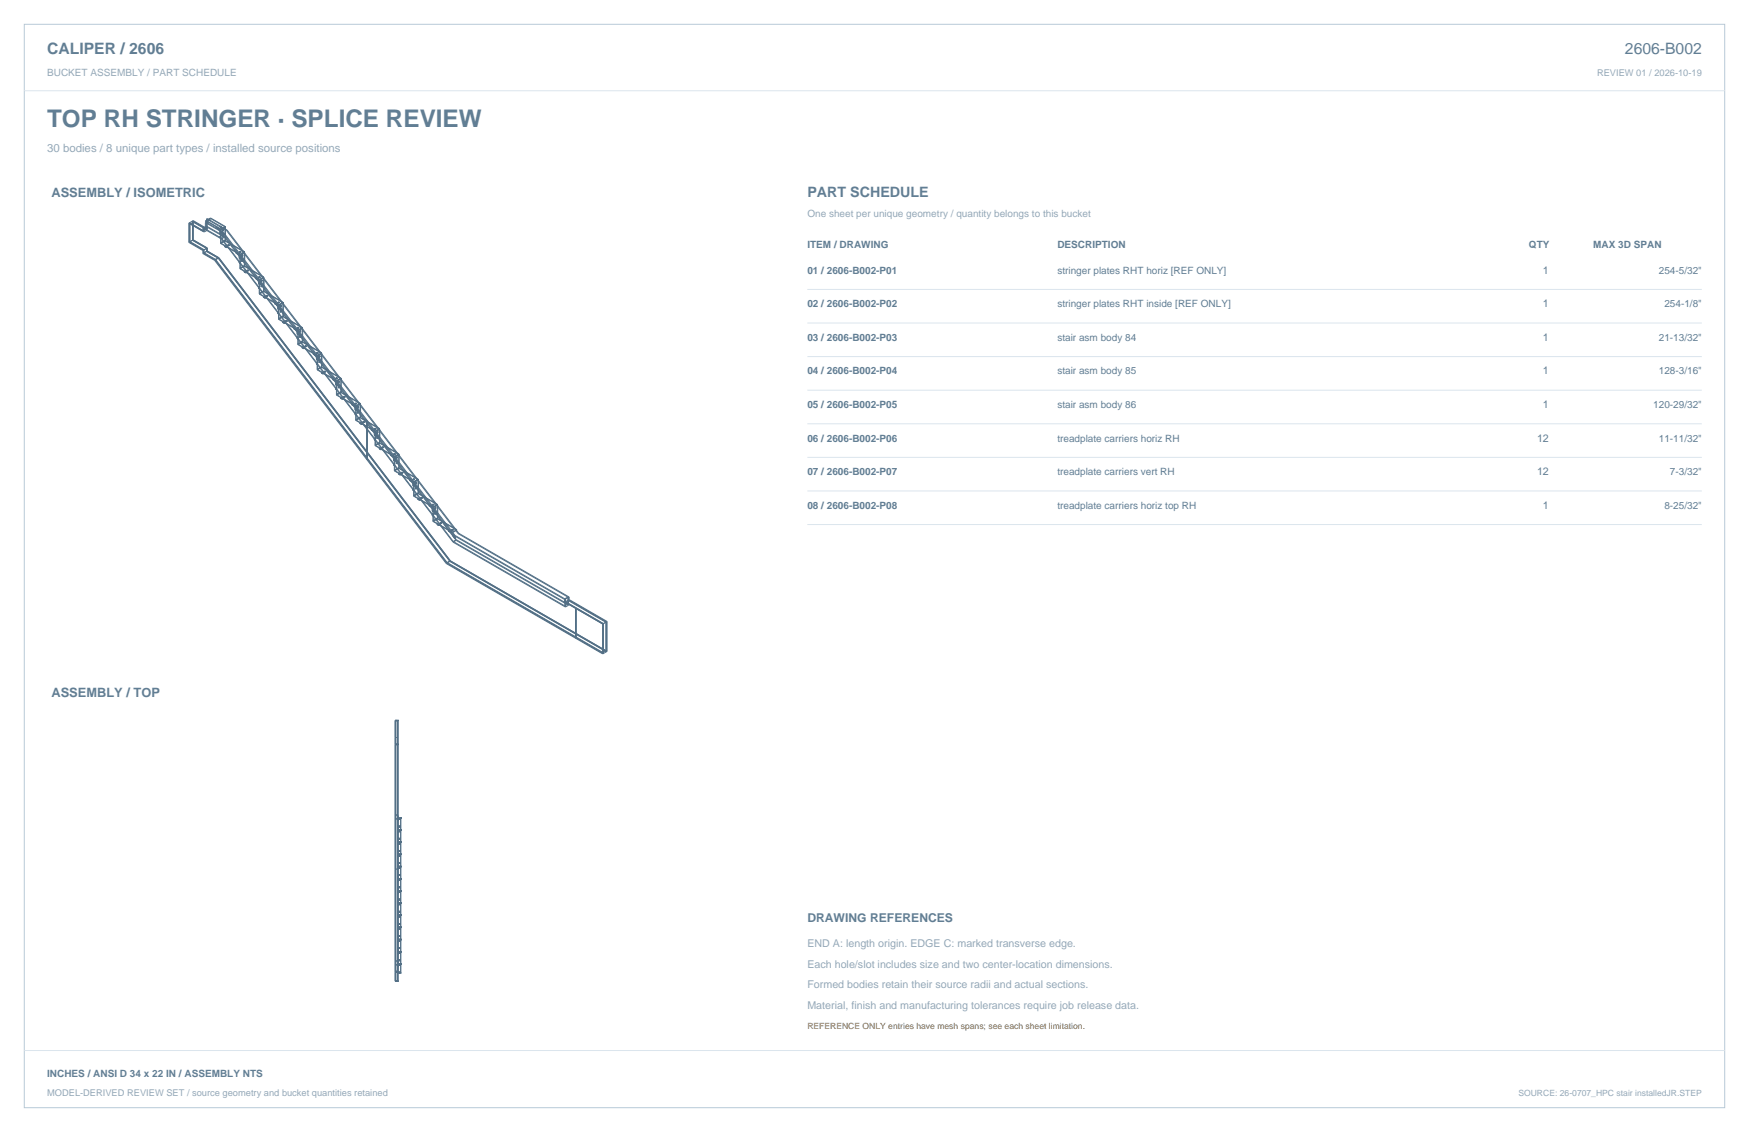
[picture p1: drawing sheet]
<svg xmlns="http://www.w3.org/2000/svg" width="864mm" height="559mm" viewBox="0 0 864 559" stroke-linecap="round" stroke-linejoin="round" font-family="sans-serif">
<path d="M12 12h840v535h-840z" fill="none" stroke="#b8cad8" stroke-width=".49"/>
<path d="M12 45h840M399 143h441M399 159h441M399 176h441M399 193h441M399 209h441M399 226h441M399 242h441M399 259h441M12 519h840" fill="none" stroke="#dbe5ed" stroke-width=".49"/>
<g fill="none" stroke="#536f85" stroke-width=".49">
<path d="M93 110l8 5M93 110v10M93 120l7 4M94 110v9M94 119l6 4M94 110l6 4M94 119l-1 1M94 110h-1M95 118l-1 1M95 109l-1 1M95 109l7 4-2 1M95 109v9"/>
<path d="M95 118l7 4M100 113l9 5M100 113v1M100 112v2M100 112h2l9 5M100 112v1M101 115l1-1v-5v4l-7-4v10l7 4v1l6 3M101 115v-2l1-1 9 5M101 110l9 5M101 110v3M101 109l8 4M101 109l1 1"/>
<path d="M101 109h.1M102 110h-1M102 110l8 5M102 110v3M102 108v1M102 108l10 6M102 108h.1M102 109l7 4M103 108v1M103 109h.1M103 108h.1M103 108h1"/>
<path d="M104 109h.1M104 108v1M104 108h.1M104 109h-1M104 108l7 4M104 108l-3 1M107 112l1 1M107 112h.1M108 113h.1M109 117h.1M109 117v1v-1M109 114v1"/>
<path d="M109 115h.1M109 112h.1M109 113v7M109 115l1 1M109 113v7l2-1M109 118l115 150M109 118l-14-8-1 1v8l7 4v2l5 3M109 118l115 149M110 114l71 94M110 114l-1 1M110 114h.1M110 116v1"/>
<path d="M110 116h.1M110 113v1M110 113h.1M110 117h.1M110 115l71 93M111 117l114 150M111 117l-2 1M111 119l-2 1M111 119h.1M111 119l-2 1 10 6M111 112h.1M111 112l-2 1"/>
<path d="M111 117l114 149M111 119l10 5M111 112v6M111 112l-2 2M111 118v1M111 112v7M112 114l114 149M112 114h.1M112 114l115 149M100 124v1M100 125l6 4M100 123v2"/>
<path d="M100 125l6 3 115 150M100 125h.1M100 123v1M102 124l-2 1M102 122l-2 1M102 122v2M102 124l6 3M106 129l75 98M106 128l2-1 114 150M106 128l115 150M108 127l-2 2M108 127l114 150"/>
<path d="M109 120l10 6 2-1M111 122h1M111 122h.1M112 122h.1M112 121h1M113 121h-1M113 121h.1M117 125l1 1M117 125h.1M118 126h.1M118 126v2M118 129v1"/>
<path d="M118 130h1zM118 128h1zM118 126h1zM118 124h.1M118 124v1M118 125h.1M118 125h1M118 124h1M118 129h.1M118 133l10 5M119 124h.1M119 124v1"/>
<path d="M119 124h-1M119 126v7l2-2M119 127l1 2M119 125h.1M119 127h.1M119 126h1M119 129h1M119 126h.1M119 129h.1M119 128l1 1M119 128v1M120 126h-1"/>
<path d="M120 128h-1M120 126h.1M120 129h.1M120 128h.1M120 126v1M120 128v1M120 125l-2 1v7M120 131h1M120 131l-2 1 10 6M120 125h1M120 132l-2 1M120 125h.1"/>
<path d="M120 131h.1M120 131v1M120 132h.1M121 125h-1M121 125h.1M121 131h-1M121 134v1M121 134h.1M121 124v7M121 124l-2 2M121 124h.1M121 131l-1 1"/>
<path d="M121 131h.1M121 131l9 6M121 131v1M121 132h.1M121 132l9 5M121 125v6M122 133h.1M122 134h.1M122 133v1M122 133l1 1M122 133h1M123 134h-1"/>
<path d="M123 133v1M123 133h.1M123 134h.1M126 137l1 1M126 137h.1M127 138h.1M128 139h.1M128 139v1M128 137h.1M128 138v7l2-1M129 139l-1 1M129 139h.1"/>
<path d="M129 138v1M129 138h.1M129 138l1 1M129 138h1M130 138h.1M130 139h-1M130 139h.1M130 138v1M130 137l-2 1v7M130 137h.1M130 137l-2 1M130 137v6"/>
<path d="M130 137v7M128 142h.1M128 140h.1M128 145l10 6M129 141h.1M129 141v1M129 141h1M129 142h.1M130 141h.1M130 141h-1M130 144h.1M130 144l-2 1 10 5"/>
<path d="M130 144l-2 1M130 146l1 1M130 147h1M130 146v1M130 144l10 5M130 143v1M130 143h.1M131 147h.1M132 146h.1M136 150h1M136 150h.1M136 150l1 1"/>
<path d="M137 150v1M137 151v2M137 154v1M137 154h.1M137 155h.1M137 151h.1M137 153h.1M137 149h.1M137 149v1M137 150h.1M137 150h1M137 149h1"/>
<path d="M138 151h-1M138 158l9 5M138 149h-1M138 150h.1M138 149h.1M138 149v1M138 150v8M138 151v6l2-1M138 152h.1M138 152l1 1M138 151h.1M138 154h.1"/>
<path d="M138 154h1M138 151h1M139 151h.1M139 151h-1M139 153l-1 1M139 154h.1M139 153v1M139 153h.1M139 156l10 6M139 156l-1 1 9 6M139 150h1M139 150l-1 1"/>
<path d="M139 156h.1M139 156l-1 2M140 149l-1 1M140 156h-1M140 149h.1M140 156h.1M140 159h.1M140 159v1M140 149v7M140 150l-2 1M140 149l-2 1M140 149v1"/>
<path d="M140 150h.1M140 156l9 6M140 150v6M141 158v1M141 158h.1M141 159h.1M141 158h1M142 159h-1M142 158v1M142 158h.1M142 159h.1M145 162l1 1"/>
<path d="M145 162h.1M146 163h.1M147 167v-1zM147 164v1M147 167h.1M147 165h.1M147 162h.1M147 163v1M147 170l10 6v6l2-1M147 161v1M147 161h.1M147 163v7l2-1"/>
<path d="M147 164h.1M147 164l2 2M148 166h.1M148 164h.1M148 163v1M148 163l1 1M148 166h1M148 163h.1M148 166v1M148 163h1M149 166h-1M149 164h-1"/>
<path d="M149 166h.1M149 164h.1M149 163h.1M149 163v1M149 162l-2 1v7M149 169l-2 1 10 5M149 169h.1M149 162h.1M149 169l-2 1M149 171l1 1M149 171v1M149 172h1"/>
<path d="M149 162v6M149 162l-2 1M149 168v1M149 162l-2 2M149 168l10 6M149 168h.1M149 169l10 6M150 172h.1M151 171h.1M155 175h1M155 175l1 1M155 175h.1"/>
<path d="M156 175v1M156 179h.1M156 176v2M156 179v1M156 180h.1M156 176h.1M156 178h.1M156 174h.1M156 174v1M156 175h.1M156 175h1M156 174h1"/>
<path d="M157 174h-1M157 175h.1M157 174h.1M157 174v1M157 175v8M157 177l1 1M157 179h1M157 179h.1M157 176h.1M157 176h1M157 178l1 1M157 178v1"/>
<path d="M158 178v1M158 176h-1M158 178h-1M158 179h.1M158 176h.1M158 178h.1M159 174v1M159 174l-2 2 2-1M159 174h.1M159 174l-2 1M159 174v7M159 175h.1"/>
<path d="M159 175v6M157 183l9 5M159 181l-2 1 9 6v7M159 181h.1M159 181l-2 2M159 181l9 5M159 184h.1M159 184l1 1M159 181l9 6M160 185h.1M160 183h.1M160 183v1"/>
<path d="M160 184h.1M160 184h1M160 183h1M161 183v1M161 183h.1M161 184h.1M164 187l1 1M164 187h.1M165 188h.1M166 188v1M166 188v2M166 191v1"/>
<path d="M166 190h.1M166 192h.1M166 187h.1M166 186v1M166 189v1M166 186h.1M166 195l10 6 2-1M166 188h.1M166 188v7l2-1M166 187h1M166 186l1 1M167 187h-1"/>
<path d="M167 187h.1M167 189l1 2M167 189h.1M167 191h.1M167 188v1M167 188l1 1M167 191h1M167 188h.1M167 188h1M168 188h-1M168 191h-1M168 189h-1"/>
<path d="M168 188h.1M168 191h.1M168 189h.1M168 188v1M168 194l-2 1 10 5M168 194h.1M168 194l-2 1M168 187h1M168 194l10 5M168 187h.1M168 197h1M168 196h.1"/>
<path d="M168 196v1M168 187l-2 1M168 186v7M168 186v1M168 193v1M168 193h.1M168 194h1M169 194l9 6M169 187l-1 7M169 197h.1M170 196h.1M174 200l1 1"/>
<path d="M174 200h.1M175 199h.1M175 199l1 1M176 199h-1M176 199h.1M176 200h.1M176 199v1M178 199l-2 2v6M178 199v1M178 199h.1M178 199l-3 2M178 199v7"/>
<path d="M178 199l-2 1M178 200h.1M178 200v6M175 201h.1M175 201v1M175 204v1M175 202h1zM175 201h1zM175 204h1zM176 205h-1M176 207l9 6M176 204l-1 1"/>
<path d="M176 200v7l2-1M176 202l1 1M176 202h.1M176 201h1M177 204h.1M177 204h-1M177 201h-1M177 203v1M177 201h.1M177 203h.1M178 206l-2 1 9 6M178 206h.1"/>
<path d="M178 206l-2 1M178 206l9 5M178 209l1 1M178 209h.1M178 206l9 6M179 210h.1M179 209v1M179 208h.1M179 208v1M179 209h.1M179 209h1M180 208v1"/>
<path d="M180 208h-1M180 208h.1M180 209h.1M181 208l44 58M181 208v19M181 208l44 56M181 208h.1M183 212h.1M183 212l2 1M185 213h.1M185 213v1M185 213v2"/>
<path d="M185 216v1M185 215h.1M185 217h.1M185 212h.1M185 211v1M185 211h.1M185 214v1M185 220l10 6M185 213v7M185 214l2 2M185 214h.1M185 212h1"/>
<path d="M185 211h1M186 212h-1M186 211v1M186 212h.1M186 214h.1M186 213l1 1M186 216h1M186 213v1M186 216h.1M186 213h.1M186 213h1M187 213h-1"/>
<path d="M187 214h-1M187 216h-1M187 214h.1M187 213h.1M187 216h.1M187 213v1M187 219h.1M187 219l-2 1 10 5M187 212h1M187 212h.1M187 211v1M187 212l-2 1"/>
<path d="M187 211h.1M187 218v1M187 218h.1M187 212v6M187 218l10 6M187 218h1M187 219l-2 1M187 219h1M188 219h.1M188 212h.1M188 219h-1M188 218v1"/>
<path d="M188 219l9 5M188 212v6M188 218h.1M181 227l39 51M187 221v1M187 222h1M187 221l1 1M188 222h.1M189 221h.1M193 225h1M193 224v1M193 224l1 1"/>
<path d="M194 225h.1M194 227l1 1M194 229h1M194 229v1M194 230h1M194 226h1M194 224h.1M194 224h1M195 224h-1M195 224h.1M195 226v2M195 229v1"/>
<path d="M195 226l-1 1M195 232l9 6 2-1M195 225v7M195 226v6M195 227l1 1M195 227h.1M196 226h.1M196 229h.1M196 228v1M196 228h.1M197 231l-2 1 9 6M197 231h.1"/>
<path d="M197 224v1M197 224h.1M197 234h1M197 234l1 1M197 234h.1M197 224v7M197 224l-2 1M197 231l9 5M197 224l-2 2M197 231l-2 1M197 225h.1M197 231l9 6"/>
<path d="M197 225v6M198 234v1M198 233h.1M198 233v1M198 234h.1M198 234h1M198 233h1M199 233h-1M199 234h.1M199 233v1M199 233h.1M202 237l2 1"/>
<path d="M202 237h.1M204 238h.1M204 238v2M204 240h.1M204 236v1M204 237h.1M204 236h.1M204 238v7l2-1M204 236h1M205 237h-1M205 239l1 2M205 236v1"/>
<path d="M205 236h.1M205 237h.1M205 239h-1M205 238v1M205 238h.1M205 239h.1M205 238l1 1M205 238h1M206 238h.1M206 238h-1M206 239h-1M206 239h.1"/>
<path d="M206 238v1M206 237h1M206 237h.1M206 236v1M206 237l-2 1v7M206 237l-2 1M206 236h.1M206 236v7M207 237h-1M207 237h.1M207 237v6M204 241v1"/>
<path d="M204 241h.1M204 242h.1M204 245l10 6v6l2-1M205 241h.1M205 241h1M206 241h.1M206 241h-1M206 244l-2 1 10 5v7M206 244l10 5M206 244l-2 1M206 244h.1M206 246l1 1"/>
<path d="M206 246h.1M206 243v1M206 243h.1M206 243l10 6M206 243h1M206 244h1M207 244h-1M207 243v1M207 244h.1M207 243h.1M207 247h.1M208 246h.1"/>
<path d="M208 245v1M208 245h.1M212 249l1 1M212 249v1M212 250h1M213 250h.1M213 251v1M213 254v1M213 254h1M213 255h1M213 251h1M213 252h1"/>
<path d="M214 249h.1M214 251v1M214 254v1M214 257l9 6M214 252h.1M214 255h.1M214 255h-1M214 252h-1M214 252l1 1M215 254h.1M215 251h.1M215 253v1"/>
<path d="M215 253h.1M215 250v1M216 253h-1M216 256l-2 1 9 6M216 249v1M216 256h.1M216 256l-2 1M216 256l9 5M216 249h.1M216 259h1h-1M216 259h.1M216 249l-2 1"/>
<path d="M216 249v7M216 249l-3 2M216 250v6M216 256l9 6M217 259h.1M217 258h.1M217 258v1M217 259h1M217 258h1M218 259h.1M218 258h.1M218 258h-1"/>
<path d="M218 258v1M220 278l78 45M221 278l77 45M221 278h-1M221 278l77 44 1-1v-14l-18-10M221 278l1-1 78 45M221 262l2 1M221 262h.1M222 277l-1 1M222 277l77 45M223 263h.1M223 261h.1"/>
<path d="M223 262h.1M223 261v1M223 261h1M224 262h-1M224 261v1M224 261h.1M224 262h.1M224 264l1 2M224 264h.1M224 268l55 32M224 267l55 32M225 264l54 32"/>
<path d="M225 266h.1M225 267l-1 1M225 267l56 32M225 266l-1 1M225 266l55 32M225 261v1M225 262l-2 1M225 261h.1M225 262h.1M226 263l55 32v1M227 263h-1M227 263l54 32"/>
<path d="M279 296v1l19 11v15M280 298v-3l-1 1v3M280 298l-1 1M281 296l18 11v15M281 297v2M281 297h-2v3M281 296l-2 1 19 11M281 299l-2 1M281 295l-2 1M281 295v1M281 296h.1M281 296l19 11"/>
<path d="M284 300v15zM298 308v15M300 307l-2 1M300 307v15M298 323h.1M299 322l-1 1M300 322h-1M195 356h.1M195 356v128M195 356h1M196 356h.1M196 356v128"/>
<path d="M195 364h.1M195 367h.1M195 367h1M195 368h.1M195 368h1M196 368h.1M196 367h.1M195 404h1M195 402h.1M195 402h1M196 410h.1M196 411h.1"/>
<path d="M196 414h.1M196 416h.1M196 417h.1M196 420h.1M196 404h.1M196 405h.1M196 408h.1M196 402h.1M196 409h.1M196 410h2M196 416h2M196 415h.1"/>
<path d="M196 403h.1M196 404h2M197 410h.1M197 416h.1M197 414h.1M197 404h.1M197 408h.1M197 410v1M197 404v1M197 416v1M197 411h.1M197 405h.1"/>
<path d="M197 417h.1M197 420h.1M198 416h.1M198 410h.1M198 404h.1M198 404v76M195 429h.1M196 428h.1M196 432h.1M196 429h.1M196 434h.1M196 435h.1"/>
<path d="M196 438h.1M196 422h.1M196 426h.1M196 423h.1M196 440h.1M196 428h2M196 421h.1M196 422h2M196 427h.1M196 440h2M196 439h.1M196 434h2"/>
<path d="M196 433h.1M197 422h.1M197 428h.1M197 434h.1M197 440h.1M197 426h.1M197 432h.1M197 438h.1M197 422v1M197 428v1M197 434v1M197 423h.1"/>
<path d="M197 429h.1M197 435h.1M198 422h.1M198 428h.1M198 434h.1M198 440h.1M196 452h.1M196 458h.1M196 459h.1M196 444h.1M196 441h.1M196 453h.1"/>
<path d="M196 456h.1M196 446h.1M196 450h.1M196 447h.1M196 452h2M196 451h.1M196 457h.1M196 458h2M196 445h.1M196 446h2M197 446h.1M197 452h.1"/>
<path d="M197 458h.1M197 444h.1M197 440v1M197 450h.1M197 446v1M197 456h.1M197 452v1M197 458v1M197 441h.1M197 447h.1M197 453h.1M197 459h.1"/>
<path d="M198 446h.1M198 452h.1M198 458h.1M195 480h.1M195 479h.1M195 480h1M195 476h1M195 474h.1M196 480h.1M196 470h.1M196 474h.1M196 471h.1"/>
<path d="M196 468h.1M196 464h.1M196 462h.1M196 465h.1M196 476h.1M196 477h.1M196 470h2M196 464h2M196 463h.1M196 475h.1M196 476h2M196 469h.1"/>
<path d="M196 474h-1M196 480h-1M197 464h.1M197 470h.1M197 476h.1M197 462h.1M197 468h.1M197 474h.1M197 476v1M197 477h.1M197 464v1M197 470v1"/>
<path d="M197 465h.1M197 471h.1M197 480h.1M198 476h.1M198 464h.1M198 470h.1M195 484h.1M195 484h1M196 484h.1M196 480h2M198 480h.1"/>
</g>
<text font-size="12" fill="#617e94" x="23" y="63">TOP RH STRINGER · SPLICE REVIEW</text>
<g font-size="7.8" fill="#617e94">
<text x="23" y="27">CALIPER / 2606</text>
<text x="802" y="27">2606-B002</text>
</g>
<text font-size="7.1" fill="#617e94" x="399" y="97">PART SCHEDULE</text>
<g font-size="6.3" fill="#617e94">
<text x="25" y="97">ASSEMBLY / ISOMETRIC</text>
<text x="25" y="344">ASSEMBLY / TOP</text>
</g>
<text font-size="6" fill="#617e94" x="399" y="455">DRAWING REFERENCES</text>
<text font-size="5.6" fill="#93a8b9" x="23" y="75">30 bodies / 8 unique part types / installed source positions</text>
<g font-size="5.3" fill="#617e94">
<text x="762" y="135">1</text>
<text x="762" y="152">1</text>
<text x="762" y="168">1</text>
<text x="762" y="185">1</text>
<text x="762" y="201">1</text>
<text x="759" y="218">12</text>
<text x="759" y="235">12</text>
<text x="762" y="251">1</text>
</g>
<g font-size="5.3" fill="#93a8b9">
<text x="399" y="467">END A: length origin. EDGE C: marked transverse edge.</text>
<text x="399" y="478">Each hole/slot includes size and two center-location dimensions.</text>
<text x="399" y="488">Formed bodies retain their source radii and actual sections.</text>
<text x="399" y="498">Material, finish and manufacturing tolerances require job release data.</text>
</g>
<g font-size="4.9" fill="#93a8b9">
<text x="23" y="38">BUCKET ASSEMBLY / PART SCHEDULE</text>
<text x="399" y="107">One sheet per unique geometry / quantity belongs to this bucket</text>
</g>
<g font-size="4.9" fill="#617e94">
<text x="399" y="122">ITEM / DRAWING</text>
<text x="522" y="122">DESCRIPTION</text>
<text x="755" y="122">QTY</text>
<text x="787" y="122">MAX 3D SPAN</text>
<text x="399" y="135">01 / 2606-B002-P01</text>
<text x="522" y="135">stringer plates RHT horiz [REF ONLY]</text>
<text x="819" y="135">254-5/32&quot;</text>
<text x="399" y="152">02 / 2606-B002-P02</text>
<text x="522" y="152">stringer plates RHT inside [REF ONLY]</text>
<text x="822" y="152">254-1/8&quot;</text>
<text x="399" y="168">03 / 2606-B002-P03</text>
<text x="522" y="168">stair asm body 84</text>
<text x="819" y="168">21-13/32&quot;</text>
<text x="399" y="185">04 / 2606-B002-P04</text>
<text x="522" y="185">stair asm body 85</text>
<text x="819" y="185">128-3/16&quot;</text>
<text x="399" y="201">05 / 2606-B002-P05</text>
<text x="522" y="201">stair asm body 86</text>
<text x="816" y="201">120-29/32&quot;</text>
<text x="399" y="218">06 / 2606-B002-P06</text>
<text x="522" y="218">treadplate carriers horiz RH</text>
<text x="819" y="218">11-11/32&quot;</text>
<text x="399" y="235">07 / 2606-B002-P07</text>
<text x="522" y="235">treadplate carriers vert RH</text>
<text x="825" y="235">7-3/32&quot;</text>
<text x="399" y="251">08 / 2606-B002-P08</text>
<text x="522" y="251">treadplate carriers horiz top RH</text>
<text x="822" y="251">8-25/32&quot;</text>
<text x="23" y="532">INCHES / ANSI D 34 x 22 IN / ASSEMBLY NTS</text>
</g>
<g font-size="4.6" fill="#93a8b9">
<text x="789" y="38">REVIEW 01 / 2026-10-19</text>
<text x="23" y="541">MODEL-DERIVED REVIEW SET / source geometry and bucket quantities retained</text>
</g>
<text font-size="4.2" fill="#ad6b22" x="399" y="508">REFERENCE ONLY entries have mesh spans; see each sheet limitation.</text>
<text font-size="4.2" fill="#93a8b9" x="750" y="541">SOURCE: 26-0707_HPC stair installedJR.STEP</text>
</svg>
